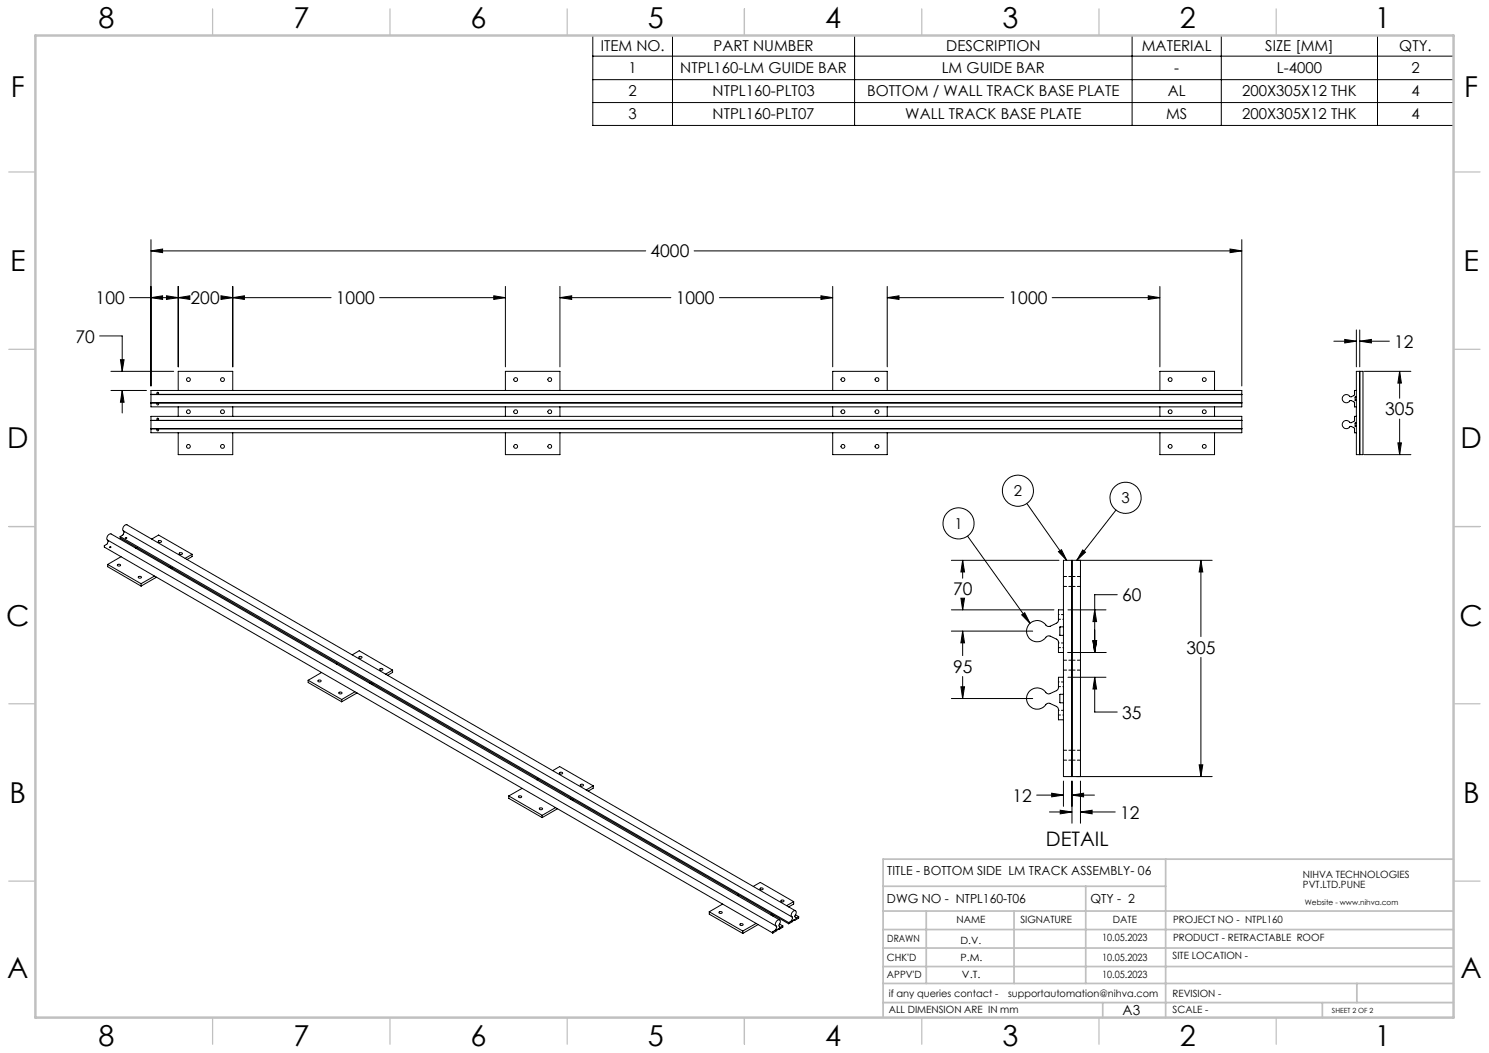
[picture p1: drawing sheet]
<svg xmlns="http://www.w3.org/2000/svg" width="420mm" height="297mm" viewBox="0 0 420 297" stroke-linecap="round" stroke-linejoin="round" font-family="sans-serif">
<g fill="none" stroke="#000" stroke-width=".28">
<path d="M167.2 10h242.8v25.4h-242.8zM167.2 15.8h242.8M189.7 10v25.4M241.1 10v25.4M319.3 10v25.4M344.5 10v25.4M388.5 10v25.4M167.2 22.5h242.8M167.2 28.9h242.8M42.6 70.8l3.3-.6v1.1zM42.6 67.6v41.3M42.6 70.8h139.5"/>
<path d="M195.8 70.8h154.5M347 70.2l3.3 .6-3.3 .5zM350.3 67.6v41.3M28.1 94.8h6.4v9.9M36.5 84h15.9M42.6 84l3.3-.6v1.1zM47 83.4l3.3 .6-3.3 .5zM50.3 84l3.3-.6v1.1zM50.3 80.8v22.7M62.3 83.4l3.4 .6-3.4 .5zM63.3 84h30.1M65.7 84l3.2-.6v1.1z"/>
<path d="M65.7 80.8v22.7M107.1 84h35.5M139.3 83.4l3.3 .6-3.3 .5zM142.6 80.8v22.7M157.9 84l3.4-.6v1.1zM157.9 84h31.3M157.9 80.8v22.7M202.9 84h32M231.6 83.4l3.3 .6-3.3 .5zM234.9 80.8v22.7M250.3 84l3.3-.6v1.1zM250.3 84h32.8"/>
<path d="M250.3 80.8v22.7M296.8 84h30.4M323.9 83.4l3.3 .6-3.3 .5zM327.2 80.8v22.7M376.2 96.2h6.4M379.3 95.7l3.3 .5-3.3 .5zM382.6 93.1v10.4M383.5 96.2l3.3-.5v1zM383.5 93.1v10.4M383.5 96.2h8.4M31.3 104.7h17.7M31.3 110.1h10"/>
<path d="M34 101.5h1l-.5 3.2zM34.5 110.1l.5 3.3h-1zM34.5 110.1v6.4M42.6 118.6v2.3M42.6 111.3v2.3M42.6 111.3v-1.2h307.7v1.2M42.6 113.6v1.2h307.7v-1.2M42.6 118.6v-1.2h307.7v1.2M42.6 118.6h307.7M42.6 113.6h307.7M42.6 111.3h307.7M42.6 111.2h307.7"/>
<path d="M42.6 113.7h307.7M50.3 110.1v-5.4h15.4v5.4M50.3 114.8v2.6M65.7 114.8v2.6M142.6 110.1v-5.4h15.3v5.4M142.6 114.8v2.6M157.9 114.8v2.6M234.9 110.1v-5.4h15.4v5.4M234.9 114.8v2.6M250.3 114.8v2.6M327.2 110.1v-5.4h15.4v5.4M327.2 114.8v2.6"/>
<path d="M342.6 114.8v2.6M350.3 118.6v2.3M350.3 111.3v2.3M382.6 117.4h-.5l-.1 1.4-1 .4a1.77 1.77 0 0 0-2-.3 1.21 1.21 0 0 0 .1 1.8 1.21 1.21 0 0 0 1.8-.4l1.1 .4 .1 1.4h.5M382.6 119.3h-.4v.9h.4M382.6 110.1h-.5l-.1 1.4-1 .4a1.63 1.63 0 0 0-2-.3 1.21 1.21 0 0 0 .1 1.8 1.21 1.21 0 0 0 1.8-.4l1.1 .4 .1 1.4h.5M382.6 112h-.4v.9h.4M382.6 104.7h1.9v23.5h-1.9zM383.5 104.7v23.5M384.8 104.7h13.2M394.8 104.7l.5 3.4h-1zM394.8 104.7v7.6"/>
<path d="M394.8 118.2v10M42.6 120.9v1.2h307.7v-1.2M42.6 120.9h307.7M42.6 121h307.7M50.3 122.1v6.1h15.4v-6.1M142.6 122.1v6.1h15.3v-6.1M234.9 122.1v6.1h15.4v-6.1M327.2 122.1v6.1h15.4v-6.1M384.8 128.2h13.2M394.3 124.9h1l-.5 3.3zM30.4 159.2l9.4 5.4M30.4 159.2v.6l9.4 5.5"/>
<path d="M30.5 152.4l-.2 1-.9 .5v.4l188.6 108.9M30.9 154.3l.2-.1 .2 .2zM33.2 159.2h.2a.35 .35 0 0 1 .5 0 .35 .35 0 0 1 0 .5 .35 .35 0 0 1-.5 0l-.3-.2zM33.9 151.3l188.6 108.9M33.9 151.3v.4l188.6 108.9M34.1 157l-3.7 2.2M35 149.9l-.3 .9-.8 .5M35.3 151.7l.5 .1-.4 .1zM38.6 154.4l-.3 .2M42.8 152l1.9-1.1 9.5 5.4M44.7 152.6a.41 .41 0 0 1 .5-.2 .41 .41 0 0 1 .2 .5l-.6 .1zM48 159.9l-.3 .2"/>
<path d="M50.6 156h.7a.42 .42 0 0 1-.3 .5 .42 .42 0 0 1-.5-.3zM54.2 156.3l-2 1.2M54.2 156.3v.7l-1.4 .8M268.4 158h30.3M271.5 158l.6 3.3h-1.1zM271.5 158v5.1M272.9 151.2l17.6 24.6M289.6 142l11.3 16M298.6 155.6l.8-.6 1.5 3zM302.4 158v61M304.8 158v61M305.4 155.1l.8 .6-2.5 2.3z"/>
<path d="M314.8 143.9l-11.1 14.1M338.7 158l.6 3.3h-1.1zM338.7 158v21.6M341.9 158h-41.9v61h41.9M39.1 162.7l.2-.1a.35 .35 0 0 1 .5 0 .35 .35 0 0 1 0 .5 .35 .35 0 0 1-.5 0l-.3-.2zM39.8 164.6v.7M43.6 162.5l-3.8 2.1M44.1 162.8l-4.3 2.5M48.6 160.2l-.3 .2M268.4 178h22.9M268.4 172h28.9M271 168.7h1.1l-.6 3.3z"/>
<path d="M271.5 178l.6 3.3h-1.1zM271.5 169v3M271.5 178v6.9M288.2 173.4l.8-.6 1.5 3zM300 172h-1.4l-.2 3.4-2.2 1.2a1.2 1.2 0 0 1-1.5-.7 3 3 0 0 0-4.5 .3 3 3 0 0 0 .7 4.4 3 3 0 0 0 4.3-1.1l1-.1 2 1 .4 .6v3h1.4M300 176.8l-1.1 .1v2.3h1.1M301.2 172h10.8M308.8 172l.5 3.3h-1zM315.1 167.7h-6.3v16.3M86.9 191.9v.6l9.5 5.4M86.9 191.9l9.5 5.4M89.7 191.9l.3-.1a.37 .37 0 0 1 .5 0 .37 .37 0 0 1 0 .5 .37 .37 0 0 1-.5 0l-.3-.1z"/>
<path d="M90.7 189.7l-3.8 2.2M95.2 187.1l-.3 .2M95.6 195.4a.41 .41 0 0 1 .5-.3 .41 .41 0 0 1 .2 .5l-.5 .1zM96.4 197.3v.6M99.3 184.7l2-1.2 9.4 5.5M100.1 195.1l-3.7 2.2M100.7 195.4l-4.3 2.5M101.3 185.2l.2-.1a.36 .36 0 0 1 .5 0 .36 .36 0 0 1 0 .5 .36 .36 0 0 1-.5 .1l-.3-.2zM104.6 192.5l-.3 .2M105.2 192.9l-.4 .1M107.1 188.7a.41 .41 0 0 1 .5-.3 .41 .41 0 0 1 .3 .6h-.6zM110.7 189l-1.9 1.1"/>
<path d="M110.7 189v.6l-1.4 .9M268.4 197h22.9M271 193.7h1.1l-.6 3.3zM271.5 190.8v6.2M300 191h-1.4l-.2 3.4-2.2 1.2a1.13 1.13 0 0 1-1.5-.7 3 3 0 0 0-4.4 .3 3 3 0 0 0 .6 4.4 3 3 0 0 0 4.3-1.1l.9-.1 2.2 1.1 .3 .5v3h1.4M300 195.8l-1.1 .1v2.3h1.1M301.2 184h10.8M301.2 191h10.8M308.3 180.7h1l-.5 3.3zM308.8 191l.5 3.3h-1zM308.8 191v9.8h6.3M338.7 185.4v33.6"/>
<path d="M151.8 219.7l-.4 .3M155.9 217.3l2-1.1 9.4 5.4M157.8 217.9h.8a.42 .42 0 0 1-.3 .5 .42 .42 0 0 1-.5-.3zM338.2 215.7h1.1l-.6 3.3zM143.5 224.5l9.4 5.5M143.5 224.5v.7l9.4 5.4M146.3 224.6l.2-.1a.35 .35 0 0 1 .5 0 .35 .35 0 0 1 0 .5 .35 .35 0 0 1-.5 0l-.2-.2zM147.3 222.4l-3.8 2.1M152.2 228l.2-.1a.36 .36 0 0 1 .5 0 .36 .36 0 0 1 0 .5 .36 .36 0 0 1-.5 0l-.2-.1zM152.9 230v.6M156.7 227.8l-3.8 2.2M157.3 228.1l-4.4 2.5"/>
<path d="M161.2 225.2l-.3 .2M161.7 225.5l-.3 .2M163.7 221.3l.3-.1a.37 .37 0 0 1 .5 0 .37 .37 0 0 1 0 .5 .37 .37 0 0 1-.5 0l-.3-.1zM167.3 221.6l-2 1.2M167.3 221.6v.7l-1.4 .8M292.4 224.3h7.6M296 229h6.4M296.7 223.7l3.3 .6-3.3 .5zM299 228.5l3.4 .5-3.4 .5zM300 220.3v7.1M302.4 224.3l3.2-.6v1.1zM302.4 220.3v11.9"/>
<path d="M302.4 224.3h6.3M304.8 229l3.2-.5v1zM304.8 220.3v11.9M304.8 229h9.8M200.1 257.2v.6l9.4 5.5M200.1 257.2l9.4 5.4M202.8 257.3a.41 .41 0 0 1 .5-.3 .41 .41 0 0 1 .3 .6h-.5zM203.8 255l-3.7 2.2M208.3 252.4l-.3 .2M212.5 250l2-1.1 9.4 5.4M214.3 250.6a.41 .41 0 0 1 .6-.2 .41 .41 0 0 1 .2 .5h-.5zM217.7 257.8l-.3 .3"/>
<path d="M218.3 258.2l-.3 .2M219.9 259.5l-188.6-108.9a1.14 1.14 0 0 0-1 1.7l188.6 108.9M220.3 254l.3-.1a.35 .35 0 0 1 .5 0 .35 .35 0 0 1 0 .5 .35 .35 0 0 1-.5-.1l-.3-.1zM223.6 259.7h.1M223.6 259.7v.2l-1.1 .7M223.9 254.3l-2 1.1M223.9 254.3v.7l-1.4 .8M223.9 259.5l.3 .1M224.2 259.6v-.3l-.6 .3M224.4 256.9l-188.6-108.9a1.14 1.14 0 0 0-1 1.8l188.6 108.8M224.4 258l.9 .5M225.3 258.5l-.9 .5-.2-.6a1.15 1.15 0 0 0 0-1.6 1.2 1.2 0 0 0-1 .8 1.2 1.2 0 0 0 .4 1.3l-.3 .7-.8 .6"/>
<path d="M225.3 258.5v.4l-1.1 .7M208.7 260.6l.3-.1a.37 .37 0 0 1 .5 0 .37 .37 0 0 1 0 .5 .37 .37 0 0 1-.5 0l-.3-.1zM209.5 262.6v.7M213.3 260.5l-3.8 2.1M213.9 260.8l-4.4 2.5M219.5 262l.2 .2M219.7 261.9h.1M219.7 261.9l-1.7 1.3M219.7 261.9v.3M219.9 260.6l.9 .6M220.8 261.2l-.8 .4-.3-.6a1.35 1.35 0 0 0 .2-1.6 1.15 1.15 0 0 0-1.1 .8 1.15 1.15 0 0 0 .3 1.2l-.3 .9-.8 .5v.4M220.8 261.2v.3l-1.1 .7"/>
<path d="M222.5 260.2v.4"/>
<circle cx="44.5" cy="114" r=".25"/>
<circle cx="44.5" cy="118.2" r=".25"/>
<circle cx="44.5" cy="110.9" r=".25"/>
<circle cx="53.1" cy="116.1" r=".54"/>
<circle cx="53.1" cy="107.1" r=".54"/>
<circle cx="62.8" cy="116.1" r=".54"/>
<circle cx="62.8" cy="107.1" r=".54"/>
<circle cx="145.5" cy="116.1" r=".54"/>
<circle cx="145.5" cy="107.1" r=".54"/>
<circle cx="155.1" cy="116.1" r=".54"/>
<circle cx="155.1" cy="107.1" r=".54"/>
<circle cx="237.8" cy="116.1" r=".54"/>
<circle cx="237.8" cy="107.1" r=".54"/>
<circle cx="247.4" cy="116.1" r=".54"/>
<circle cx="247.4" cy="107.1" r=".54"/>
<circle cx="330.1" cy="116.1" r=".54"/>
<circle cx="330.1" cy="107.1" r=".54"/>
<circle cx="339.7" cy="116.1" r=".53"/>
<circle cx="339.7" cy="107.1" r=".53"/>
<circle cx="44.5" cy="121.3" r=".25"/>
<circle cx="53.1" cy="125.9" r=".54"/>
<circle cx="62.8" cy="125.9" r=".54"/>
<circle cx="145.5" cy="125.9" r=".54"/>
<circle cx="155.1" cy="125.9" r=".54"/>
<circle cx="237.8" cy="125.9" r=".54"/>
<circle cx="247.4" cy="125.9" r=".54"/>
<circle cx="287.1" cy="138.4" r="4.4"/>
<circle cx="330.1" cy="125.9" r=".54"/>
<circle cx="339.7" cy="125.9" r=".53"/>
<circle cx="270.4" cy="147.6" r="4.4"/>
<circle cx="317.5" cy="140.4" r="4.4"/>
</g>
<g fill="none" stroke="#c0c0c0" stroke-width=".35">
<path d="M60 2.5v7.5M110 2.5v7.5M160 2.5v7.5M210 2.5v7.5M260 2.5v7.5M310 2.5v7.5M360 2.5v7.5M2.5 48.5h7.5M410 48.5h7.5M2.5 98.5h7.5M410 98.5h7.5M2.5 148.5h7.5"/>
<path d="M410 148.5h7.5M2.5 198.5h7.5M410 198.5h7.5M2.5 248.5h7.5M410 248.5h7.5M60 287v7.5M110 287v7.5M160 287v7.5M210 287v7.5M260 287v7.5M310 287v7.5M360 287v7.5"/>
</g>
<g fill="none" stroke="#c0c0c0" stroke-width=".5">
<path d="M249.1 257h160.9M249.1 250h79.7M261.3 257v20.4M286 257v20.4M306.2 250v27.4M328.8 242.3v44.7M410 242.3h-160.9v44.7M249.1 272.6h160.9M249.1 267.4h160.9M249.1 262.2h160.9M249.1 277.4h160.9M382.7 277.4v5.4"/>
<path d="M249.1 282.8h160.9M311 282.8v4.2M373 282.8v4.2"/>
</g>
<path d="M10 10h400v277h-400z" fill="none" stroke="#c0c0c0" stroke-width=".7"/>
<g fill="#000">
<path d="M347 70.2l3.3 .6-3.3 .5zM42.6 70.8l3.3-.6v1.1zM42.6 84l3.3-.6v1.1zM47 83.4l3.3 .6-3.3 .5zM65.7 84l3.2-.6v1.1zM139.3 83.4l3.3 .6-3.3 .5zM157.9 84l3.4-.6v1.1zM231.6 83.4l3.3 .6-3.3 .5zM323.9 83.4l3.3 .6-3.3 .5zM250.3 84l3.3-.6v1.1zM62.3 83.4l3.4 .6-3.4 .5zM50.3 84l3.3-.6v1.1zM34 101.5h1l-.5 3.2zM34.5 110.1l.5 3.3h-1zM394.3 124.9h1l-.5 3.3zM394.8 104.7l.5 3.4h-1zM379.3 95.7l3.3 .5-3.3 .5zM383.5 96.2l3.3-.5v1zM338.2 215.7h1.1l-.6 3.3zM338.7 158l.6 3.3h-1.1zM271.5 178l.6 3.3h-1.1zM271 193.7h1.1l-.6 3.3zM271 168.7h1.1l-.6 3.3zM271.5 158l.6 3.3h-1.1zM308.8 172l.5 3.3h-1zM308.3 180.7h1l-.5 3.3zM308.3 180.7h1l-.5 3.3zM308.8 191l.5 3.3h-1zM296.7 223.7l3.3 .6-3.3 .5zM302.4 224.3l3.2-.6v1.1zM299 228.5l3.4 .5-3.4 .5zM304.8 229l3.2-.5v1z"/>
<path d="M288.2 173.4l.8-.6 1.5 3zM298.6 155.6l.8-.6 1.5 3zM305.4 155.1l.8 .6-2.5 2.3z"/>
</g>
<path d="M300 165.4h2.4M302.4 165.4h2.4M302.4 162.6h-2.4M304.8 162.6h-2.4M300 189h2.4M302.4 189h2.4M302.4 186.2h-2.4M304.8 186.2h-2.4M300 214.4h2.4M302.4 214.4h2.4M302.4 211.6h-2.4M304.8 211.6h-2.4" fill="none" stroke="#000" stroke-width=".28" stroke-dasharray="1.3 .6" stroke-dashoffset=".4"/>
<path d="M298.6 174.7h1.4M300 173.3h-1.4M298.6 193.7h1.4M298.6 182.7h1.4M300 192.3h-1.4M300 181.3h-1.4M298.6 201.7h1.4M300 200.3h-1.4" fill="none" stroke="#000" stroke-width=".28" stroke-dasharray="1.3 .6" stroke-dashoffset=".7"/>
<g font-size="8.1">
<text x="27.8" y="8">8</text>
<text x="82.8" y="8">7</text>
<text x="132.8" y="8">6</text>
<text x="182.8" y="8">5</text>
<text x="232.8" y="8">4</text>
<text x="282.8" y="8">3</text>
<text x="332.8" y="8">2</text>
<text x="387.8" y="8">1</text>
<text x="3" y="27.2">F</text>
<text x="413" y="27.2">F</text>
<text x="2.8" y="76.5">E</text>
<text x="412.8" y="76.5">E</text>
<text x="2" y="126.5">D</text>
<text x="412" y="126.5">D</text>
<text x="1.7" y="176.5">C</text>
<text x="411.7" y="176.5">C</text>
<text x="2.7" y="226.5">B</text>
<text x="412.7" y="226.5">B</text>
<text x="2" y="275.7">A</text>
<text x="412" y="275.7">A</text>
<text x="27.8" y="295">8</text>
<text x="82.8" y="295">7</text>
<text x="132.8" y="295">6</text>
<text x="182.8" y="295">5</text>
<text x="232.8" y="295">4</text>
<text x="282.8" y="295">3</text>
<text x="332.8" y="295">2</text>
<text x="387.8" y="295">1</text>
</g>
<text font-size="5.6" x="295" y="238.7">DETAIL</text>
<g font-size="4.9">
<text x="183.5" y="72.6">4000</text>
<text x="27" y="85.8">100</text>
<text x="53.8" y="85.8">200</text>
<text x="94.8" y="85.8">1000</text>
<text x="190.6" y="85.8">1000</text>
<text x="284.5" y="85.8">1000</text>
<text x="21.3" y="96.6">70</text>
<text x="393.3" y="98.1">12</text>
<text x="390.7" y="117.1">305</text>
<text x="268.8" y="167.9">70</text>
<text x="316.5" y="169.6">60</text>
<text x="334.7" y="184.3">305</text>
<text x="268.8" y="189.7">95</text>
<text x="316.5" y="202.7">35</text>
<text x="285.6" y="226.1">12</text>
<text x="316" y="230.9">12</text>
</g>
<g font-size="4.2">
<text x="169.4" y="14.4">ITEM NO.</text>
<text x="201.3" y="14.4">PART NUMBER</text>
<text x="266.9" y="14.4">DESCRIPTION</text>
<text x="322.1" y="14.4">MATERIAL</text>
<text x="356.9" y="14.4">SIZE [MM]</text>
<text x="394.7" y="14.4">QTY.</text>
<text x="177.3" y="20.6">1</text>
<text x="191.9" y="20.6">NTPL160-LM GUIDE BAR</text>
<text x="265.6" y="20.6">LM GUIDE BAR</text>
<text x="331.2" y="20.6">-</text>
<text x="360.2" y="20.6">L-4000</text>
<text x="398.1" y="20.6">2</text>
<text x="177.3" y="27.2">2</text>
<text x="201" y="27.2">NTPL160-PLT03</text>
<text x="244.6" y="27.2">BOTTOM / WALL TRACK BASE PLATE</text>
<text x="329.4" y="27.2">AL</text>
<text x="350.4" y="27.2">200X305X12 THK</text>
<text x="398.1" y="27.2">4</text>
<text x="177.3" y="33.7">3</text>
<text x="201" y="33.7">NTPL160-PLT07</text>
<text x="255.4" y="33.7">WALL TRACK BASE PLATE</text>
<text x="328.9" y="33.7">MS</text>
<text x="350.4" y="33.7">200X305X12 THK</text>
<text x="398.1" y="33.7">4</text>
<text x="286" y="139.9">2</text>
<text x="316.3" y="141.9">3</text>
<text x="269.2" y="149.2">1</text>
</g>
<text font-size="3.9" x="316.7" y="286.4">A3</text>
<g font-size="3.5">
<text x="250.3" y="246.8">TITLE - BOTTOM SIDE LM TRACK ASSEMBLY- 06</text>
<text x="250.2" y="254.8">DWG NO - NTPL160-T06</text>
<text x="307.6" y="254.8">QTY - 2</text>
</g>
<g font-size="2.8">
<text x="367.5" y="247.7">NIHVA TECHNOLOGIES</text>
<text x="367.5" y="250.5">PVT.LTD.PUNE</text>
<text x="269.8" y="260.4">NAME</text>
<text x="287.8" y="260.4">SIGNATURE</text>
<text x="313.9" y="260.5">DATE</text>
<text x="330.9" y="260.5">PROJECT NO - NTPL160</text>
<text x="250.3" y="265.7">DRAWN</text>
<text x="270.9" y="266.1">D.V.</text>
<text x="310.9" y="265.5">10.05.2023</text>
<text x="330.9" y="265.5">PRODUCT - RETRACTABLE ROOF</text>
<text x="250.2" y="271.1">CHK'D</text>
<text x="250.2" y="275.8">APPV'D</text>
<text x="270.9" y="271.1">P.M.</text>
<text x="271.3" y="275.8">V.T.</text>
<text x="310.9" y="271.1">10.05.2023</text>
<text x="310.9" y="275.8">10.05.2023</text>
<text x="330.7" y="270.6">SITE LOCATION -</text>
<text x="250.7" y="281.1">if any queries contact -</text>
<text x="284.3" y="281.1">supportautomation@nihva.com</text>
<text x="330.7" y="281.1">REVISION -</text>
<text x="250.7" y="285.6">ALL DIMENSION ARE IN mm</text>
<text x="330.7" y="285.6">SCALE -</text>
</g>
<text font-size="2.1" x="368.1" y="255.1">Website - www.nihva.com</text>
<text font-size="2" x="375.7" y="285.6">SHEET 2 OF 2</text>
</svg>
